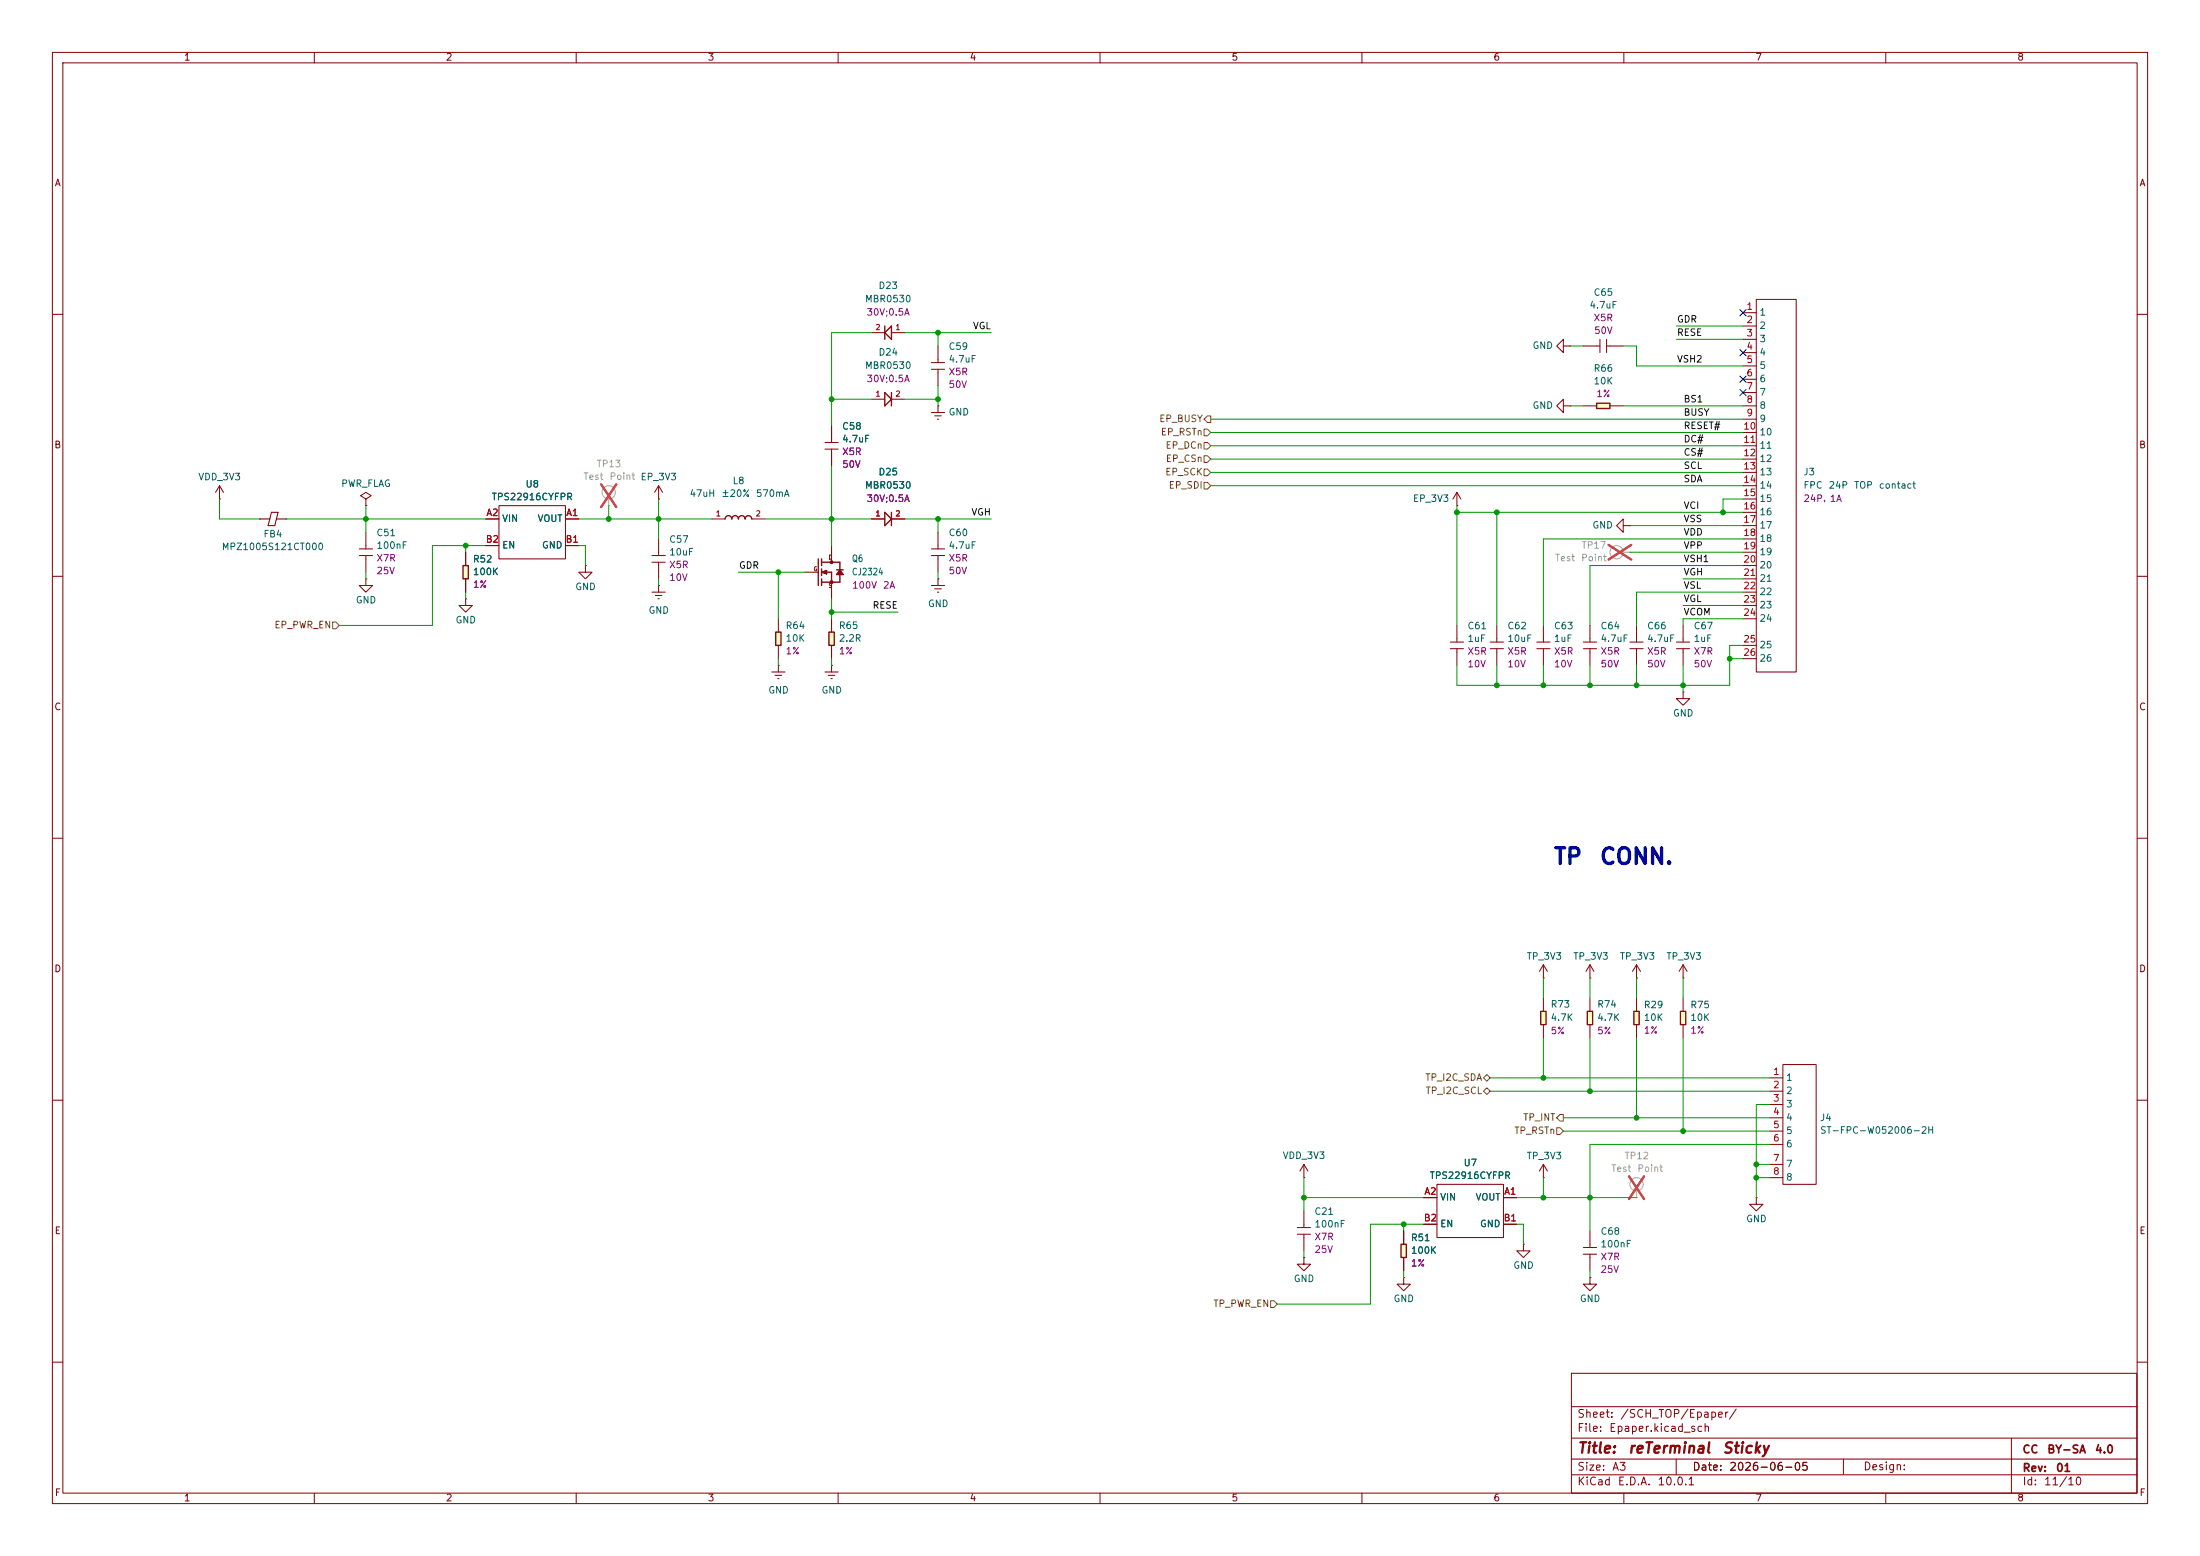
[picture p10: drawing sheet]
<svg xmlns="http://www.w3.org/2000/svg" width="420mm" height="297mm" viewBox="0 0 420 297" stroke-linecap="round" stroke-linejoin="round" font-family="sans-serif">
<g fill="none" stroke="#840000" stroke-width=".19">
<path d="M10 10h400v277h-400zM12 12h396v273h-396zM60 10v2M110 10v2M160 10v2M210 10v2M260 10v2M310 10v2M360 10v2M10 60h2M298.4 66v-1.2l-1.2 1.2 1.2 1.3v-1.3h1.3M299.7 66h.1"/>
<path d="M408 60h2M41.9 95.3h.1M41.9 92.7l-.8 1.3M41.9 92.7l.8 1.3M41.9 92.7v2.6M49.5 99.1h.1M54.6 99.1h.1M69.8 95.3l1.1-.7-1.1-.6-1 .6 1 .7v1.2M69.8 96.5h.1M10 110h2M153.7 109.2h2.5M158.7 104.1v3.2"/>
<path d="M158.7 111.1v3.2M278.1 119.4v3.2M309.9 100.3v-1.2l-1.3 1.2 1.3 1.3v-1.3h1.2M311.1 100.3h.1M312.4 119.4v3.2M408 110h2M276.9 122.6h2.5M276.9 123.8h2.5M278.1 123.8v3.2M311.1 122.6h2.6M311.1 123.8h2.6M312.4 123.8v3.2"/>
<path d="M10 160h2M408 160h2M303.5 186.7h.1M303.5 184.2l-.7 1.2M303.5 184.2l.8 1.2M303.5 184.2v2.5M312.4 186.7h.1M312.4 184.2l-.7 1.2M312.4 184.2l.8 1.2M312.4 184.2v2.5M321.3 186.7h.1M321.3 184.2l-.8 1.2"/>
<path d="M321.3 184.2l.8 1.2M321.3 184.2v2.5M10 210h2M408 210h2M290.8 237.5v1.3h1.3l-1.3 1.2-1.2-1.2h1.2M290.8 237.5h.1M303.5 243.8v1.3h1.3l-1.3 1.3-1.2-1.3h1.2M303.5 243.8h.1M10 260h2M300 262.1h107.9v22.9h-107.9zM300 278.5h108M300 274.5h108"/>
<path d="M300 268.5h108M320 278.5v3M351.9 278.5v2.9M384 274.5v4M384 278.5v6.5M408 260h2M60 285v2M110 285v2M160 285v2M210 285v2M260 285v2M300 281.5h108"/>
<path d="M310 285v2M360 285v2"/>
</g>
<path d="M49.5 99.1h2M51.8 97.8h1.3l-.6 2.5h-1.3zM52.8 99.1h1.8" fill="none" stroke="#840000" stroke-width=".2"/>
<g fill="none" stroke="#840000" stroke-width=".25">
<path d="M156.2 106.7v5.1M156.8 106.7v1.3M156.8 108.6v1.3M156.8 110.5v1.3M156.8 107.3h3.5v3.8h-3.5M157.2 109.2l.6 .3M157.2 109.2h1.5v1.9M157.4 109.1l.4 .4M157.8 108.9l-1 .3 1 .3M157.8 108.9l-.6 .3M157.8 108.9v.6M159.7 108.8h1.3"/>
<path d="M160.3 108.8l.7 .9h-1.3zM160.3 109.2l-.3 .3M160.3 109.2l-.3 .5M160.3 109.2l.4 .3M160.3 109.2l.4 .5"/>
<circle cx="158.7" cy="107.3" r=".25"/>
<circle cx="158.7" cy="111.1" r=".25"/>
</g>
<path d="M303 193h1v2.6h-1z" fill="#ffffc2"/>
<path d="M168.9 74.9l1.3 1.3-1.3 1.3zM170.2 74.9v2.6M303 193h1v2.6h-1z" fill="none" stroke="#840000" stroke-width=".25"/>
<g fill="none" stroke="#840000" stroke-width=".19">
<path d="M166.4 76.2h2.5M170.2 76.2h2.5M303.5 190.5v2.5M303.5 195.6v2.5M337.8 205.7h2.6M337.8 208.3h2.6M337.8 210.8h2.6M337.8 213.4h2.6M337.8 215.9h2.6M337.8 218.4h2.6M340.4 203.2h6.3v22.9h-6.3zM247.6 234.3h2.6"/>
<path d="M247.6 235.6h2.6M248.9 224.8h.1M248.9 222.2v2.6M248.9 231.1v3.2M248.9 235.6v3.2M248.9 222.2l-.7 1.3M248.9 222.2l.8 1.3M294.6 224.8h.1M294.6 222.2l-.7 1.3M294.6 222.2l.8 1.3M294.6 222.2v2.6M335.3 228.6v1.3h1.2l-1.2 1.2-1.3-1.2h1.3"/>
<path d="M335.3 228.6h.1M337.8 222.2h2.6M337.8 224.8h2.6M248.9 240v1.3h1.3l-1.3 1.3-1.3-1.3h1.3M248.9 240h.1"/>
</g>
<path d="M294.1 193h1v2.6h-1z" fill="#ffffc2"/>
<path d="M294.1 193h1v2.6h-1z" fill="none" stroke="#840000" stroke-width=".25"/>
<g fill="none" stroke="#840000" stroke-width=".19">
<path d="M298.4 77.5v-1.3l-1.2 1.3 1.2 1.2v-1.2h1.3M299.7 77.5h.1M302.3 66h3.1M305.4 64.8v2.5M306.7 64.8v2.5M306.7 66h3.2M294.6 190.5v2.5M294.6 195.6v2.5M271.8 228.6h2.5M271.8 233.7h2.5M274.3 226.1h12.7v10.1h-12.7zM287 228.6h2.6"/>
<path d="M287 233.7h2.6M268 243.8v1.3h1.2l-1.2 1.3-1.3-1.3h1.3M268 243.8h.1"/>
</g>
<path d="M304.8 77h2.5v1h-2.5z" fill="#ffffc2"/>
<path d="M304.8 77h2.5v1h-2.5z" fill="none" stroke="#840000" stroke-width=".25"/>
<path d="M302.3 77.5h2.5M307.3 77.5h2.6M177.8 111.8h2.5M178.4 112.4h1.3M178.9 113h.3M179.1 110.5h.1M179.1 110.5v1.3" fill="none" stroke="#840000" stroke-width=".19"/>
<path d="M267.5 237.5h1v2.5h-1z" fill="#ffffc2"/>
<path d="M267.5 237.5h1v2.5h-1z" fill="none" stroke="#840000" stroke-width=".25"/>
<g fill="none" stroke="#840000" stroke-width=".19">
<path d="M278.1 96.5h.1M278.1 94l-.7 1.3M278.1 94l.8 1.3M278.1 94v2.5M177.8 106h2.5M177.8 104.8h2.5M179.1 101.6v3.2M179.1 106v3.2M294.6 119.4v3.2M293.4 122.6h2.5M293.4 123.8h2.5M294.6 123.8v3.2"/>
<path d="M268 234.9v2.6M268 240v2.6"/>
</g>
<path d="M311.9 193h1v2.6h-1z" fill="#ffffc2"/>
<path d="M311.9 193h1v2.6h-1z" fill="none" stroke="#840000" stroke-width=".25"/>
<path d="M312.4 190.5v2.5M312.4 195.6v2.5" fill="none" stroke="#840000" stroke-width=".19"/>
<path d="M320.8 193h1v2.6h-1z" fill="#ffffc2"/>
<path d="M168.9 62.2v2.6M170.2 62.2v2.6l-1.3-1.3zM168.9 97.8l1.3 1.3-1.3 1.2zM170.2 97.8v2.5M320.8 193h1v2.6h-1z" fill="none" stroke="#840000" stroke-width=".25"/>
<g fill="none" stroke="#840000" stroke-width=".19">
<path d="M166.4 63.5h2.5M170.2 63.5h2.5M177.8 78.7h2.5M177.8 70.5h2.5M177.8 69.2h2.5M178.4 79.4h1.3M179.1 77.5h.1M179.1 66v3.2M179.1 70.5v3.2M179.1 77.5v1.2M157.5 85.7h2.5M157.5 84.5h2.5"/>
<path d="M158.7 81.3v3.2M158.7 85.7v3.2M166.4 99.1h2.5M170.2 99.1h2.5M178.9 80h.3M303.5 119.4v3.2M302.3 123.8h2.5M302.3 122.6h2.5M303.5 123.8v3.2M294.6 186.7h.1M294.6 184.2l-.7 1.2M294.6 184.2l.8 1.2"/>
<path d="M294.6 184.2v2.5M321.3 190.5v2.5M321.3 195.6v2.5"/>
</g>
<g fill="none" stroke="#a1a1a1" stroke-width=".19">
<path d="M312.4 228.6h.1M312.4 227.3v1.3"/>
<circle cx="312.4" cy="226.1" r="1.27"/>
</g>
<path d="M311 224.5l2.9 4.4M313.9 224.5l-2.9 4.4" fill="none" stroke="#e12e31" stroke-width=".46"/>
<path d="M158.2 120.7h1.1v2.5h-1.1z" fill="#ffffc2"/>
<path d="M158.2 120.7h1.1v2.5h-1.1z" fill="none" stroke="#840000" stroke-width=".25"/>
<path d="M158.7 118.1v2.6M157.5 128.3h2.5M158.1 128.9h1.3M158.6 129.5h.3M158.7 127h.1M158.7 123.2v2.5M158.7 127v1.3" fill="none" stroke="#840000" stroke-width=".19"/>
<path d="M148.1 120.7h1v2.5h-1z" fill="#ffffc2"/>
<path d="M138.4 99.1a.64 .64 0 0 1 .7-.7 .64 .64 0 0 1 .6 .7 .64 .64 0 0 1 .6-.7 .64 .64 0 0 1 .7 .7 .64 .64 0 0 1 .6-.7 .64 .64 0 0 1 .6 .7 .64 .64 0 0 1 .7-.7 .64 .64 0 0 1 .6 .7M148.1 120.7h1v2.5h-1z" fill="none" stroke="#840000" stroke-width=".25"/>
<g fill="none" stroke="#840000" stroke-width=".19">
<path d="M332.7 59.7h2.6M335.3 57.2h7.6v71.1h-7.6zM332.7 62.2h2.6M332.7 64.8h2.6M332.7 67.3h2.6M332.7 69.9h2.6M332.7 72.4h2.6M332.7 74.9h2.6M332.7 77.5h2.6M135.9 99.1h2.5M143.5 99.1h2.5M332.7 80h2.6"/>
<path d="M332.7 82.6h2.6M332.7 85.1h2.6M332.7 87.6h2.6M332.7 90.2h2.6M332.7 92.7h2.6M332.7 95.3h2.6M332.7 97.8h2.6M124.5 113h2.5M124.5 106h2.5M124.5 107.3h2.5M125.1 113.7h1.3M125.6 114.3h.3"/>
<path d="M125.7 111.8h.1M125.7 102.9v3.1M125.7 107.3v3.2M125.7 111.8v1.2M148.6 118.1v2.6M285.7 119.4v3.2M321.3 119.4v3.2M332.7 100.3h2.6M332.7 102.9h2.6M332.7 105.4h2.6M332.7 108h2.6M332.7 110.5h2.6"/>
<path d="M332.7 113h2.6M332.7 115.6h2.6M332.7 118.1h2.6M147.3 128.3h2.6M148 128.9h1.2M148.5 129.5h.2M148.6 127h.1M148.6 123.2v2.5M148.6 127v1.3M284.5 122.6h2.5M284.5 123.8h2.5M285.7 123.8v3.2"/>
<path d="M320 122.6h2.6M320 123.8h2.6M321.3 132.1v1.3h1.3l-1.3 1.2-1.3-1.2h1.3M321.3 132.1h.1M321.3 123.8v3.2M332.7 123.2h2.6M332.7 125.7h2.6M302.3 239.4h2.5M302.3 238.1h2.5M303.5 234.9v3.2M303.5 239.4v3.2"/>
</g>
<g fill="none" stroke="#a1a1a1" stroke-width=".19">
<path d="M309.9 105.4h1.2M311.1 105.4h.1"/>
<circle cx="308.6" cy="105.4" r="1.27"/>
</g>
<path d="M307.1 104l4.3 2.8M311.4 104l-4.3 2.8" fill="none" stroke="#e12e31" stroke-width=".46"/>
<path d="M88.4 108h1v2.5h-1z" fill="#ffffc2"/>
<path d="M88.4 108h1v2.5h-1z" fill="none" stroke="#840000" stroke-width=".25"/>
<g fill="none" stroke="#840000" stroke-width=".19">
<path d="M92.7 99.1h2.5M95.2 96.5h12.7v10.2h-12.7zM107.9 99.1h2.6M125.7 95.3h.1M125.7 92.7l-.7 1.3M125.7 92.7l.8 1.3M125.7 92.7v2.6M158.7 81.3v2.5M158.7 86.4v2.5M166.4 99.1h2.5M170.2 99.1h2.5M68.6 104.8h2.5"/>
<path d="M68.6 106h2.5M69.8 110.5v1.3h1.3l-1.3 1.2-1.2-1.2h1.2M69.8 110.5h.1M69.8 101.6v3.2M69.8 106v3.2M88.9 114.3v1.3h1.3l-1.3 1.2-1.3-1.2h1.3M88.9 114.3h.1M88.9 105.4v2.6M88.9 110.5v2.5M92.7 104.1h2.5M107.9 104.1h2.6M111.8 108v1.2h1.2l-1.2 1.3-1.3-1.3h1.3"/>
<path d="M111.8 108h.1M268 234.9v2.6M271.8 228.6h2.5M271.8 233.7h2.5M287 228.6h2.6M287 233.7h2.6M268 240v2.6"/>
</g>
<g fill="none" stroke="#a1a1a1" stroke-width=".19">
<path d="M116.2 96.5h.1M116.2 95.3v1.2"/>
<circle cx="116.2" cy="94" r="1.27"/>
</g>
<path d="M114.8 92.5l2.8 4.3M117.6 92.5l-2.8 4.3" fill="none" stroke="#e12e31" stroke-width=".46"/>
<path d="M230.5 79.4h.6v1.2h-.6l-.6-.6zM229.9 92.1h.6l.6 .6-.6 .6h-.6zM229.9 89.5h.6l.6 .7-.6 .6h-.6zM229.9 84.5h.6l.6 .6-.6 .6h-.6zM229.9 81.9h.6l.6 .7-.6 .6h-.6zM229.9 87h.6l.6 .6-.6 .7h-.6zM63.5 118.7h.6l.7 .7-.7 .6h-.6zM283.2 205.7l.6-.6 .7 .6-.7 .7zM283.2 208.3l.6-.7 .7 .7-.7 .6zM297.2 215.3h.6l.6 .6-.6 .6h-.6zM297.8 212.7h.6v1.3h-.6l-.6-.6zM242.6 248.3h.6l.6 .6-.6 .7h-.6z" fill="none" stroke="#725600" stroke-width=".19"/>
<g fill="none" stroke="#009600" stroke-width=".19">
<path d="M158.7 76.2h7.7M166.4 63.5h-7.7v17.8M172.7 63.5h16.5M172.7 76.2h6.4M179.1 63.5v2.5M179.1 73.7v3.8M299.7 77.5h2.6M299.7 66h2.6M309.9 66h2.5v3.9h20.3M309.9 77.5h22.8M320 62.2h12.7M320 64.8h12.7"/>
<path d="M41.9 95.3v3.8h7.6M54.6 99.1h38.1M69.8 96.5v5.1M110.5 99.1h25.4M116.2 96.5v2.6M125.7 95.3v7.6M146 99.1h20.4M158.7 88.9v15.2M172.7 99.1h16.5M179.1 99.1v2.5M231.1 90.2h101.6M231.1 92.7h101.6"/>
<path d="M231.1 80h101.6M231.1 87.6h101.6M231.1 85.1h101.6M231.1 82.6h101.6M278.1 97.8h54.6M278.1 96.5v22.9M285.7 97.8v21.6M332.7 95.3h-3.8v2.5M69.8 109.2v1.3M88.9 104.1v1.3M88.9 113v1.3M92.7 104.1h-10.2v15.3h-17.7"/>
<path d="M110.5 104.1h1.3v3.9M125.7 110.5v1.3M141 109.2h12.7M148.6 109.2v8.9M158.7 114.3v3.8M158.7 116.8h12.7M179.1 109.2v1.3M311.1 105.4h21.6M311.1 100.3h21.6M321.3 110.5h11.4M321.3 115.6h11.4M332.7 108h-29.2v11.4"/>
<path d="M332.7 118.1h-11.4v1.3M332.7 102.9h-38.1v16.5M332.7 113h-20.3v6.4M148.6 125.7v1.3M158.7 125.7v1.3M285.7 127v3.8M294.6 127v3.8M303.5 127v3.8M312.4 127v3.8M321.3 127v5.1M330.2 125.7h2.5M332.7 123.2h-2.5v7.6h-52.1v-3.8"/>
<path d="M294.6 186.7v3.8M294.6 198.1v7.6M303.5 186.7v3.8M303.5 198.1v10.2M312.4 186.7v3.8M312.4 198.1v15.3M321.3 186.7v3.8M321.3 198.1v17.8M284.5 208.3h53.3M284.5 205.7h53.3M298.4 213.4h39.4M298.4 215.9h39.4"/>
<path d="M337.8 218.4h-34.3v16.5M337.8 210.8h-2.5v17.8M248.9 228.6h22.9M248.9 224.8v6.3M248.9 238.8v1.2M268 233.7v1.2M271.8 233.7h-10.2v15.2h-17.8M289.6 228.6h22.8M289.6 233.7h1.2v3.8M294.6 224.8v3.8M335.3 224.8h2.5M335.3 222.2h2.5"/>
<path d="M268 242.6v1.2M303.5 242.6v1.2"/>
</g>
<path d="M332.1 59.1l1.2 1.2M333.3 59.1l-1.2 1.2M332.1 74.3l1.2 1.2M332.1 71.8l1.2 1.2M332.1 66.7l1.2 1.2M333.3 74.3l-1.2 1.2M333.3 71.8l-1.2 1.2M333.3 66.7l-1.2 1.2" fill="none" stroke="#000084" stroke-width=".19"/>
<g fill="#009600" stroke="#009600" stroke-width=".19">
<circle cx="328.9" cy="97.8" r=".46"/>
<circle cx="158.7" cy="99.1" r=".46"/>
<circle cx="179.1" cy="63.5" r=".46"/>
<circle cx="148.6" cy="109.2" r=".46"/>
<circle cx="158.7" cy="116.8" r=".46"/>
<circle cx="158.7" cy="76.2" r=".46"/>
<circle cx="179.1" cy="99.1" r=".46"/>
<circle cx="179.1" cy="76.2" r=".46"/>
<circle cx="335.3" cy="222.2" r=".46"/>
<circle cx="303.5" cy="228.6" r=".46"/>
<circle cx="321.3" cy="215.9" r=".46"/>
<circle cx="335.3" cy="224.8" r=".46"/>
<circle cx="303.5" cy="208.3" r=".46"/>
<circle cx="312.4" cy="213.4" r=".46"/>
<circle cx="321.3" cy="130.8" r=".46"/>
<circle cx="312.4" cy="130.8" r=".46"/>
<circle cx="330.2" cy="125.7" r=".46"/>
<circle cx="69.8" cy="99.1" r=".46"/>
<circle cx="88.9" cy="104.1" r=".46"/>
<circle cx="116.2" cy="99.1" r=".46"/>
<circle cx="125.7" cy="99.1" r=".46"/>
<circle cx="294.6" cy="228.6" r=".46"/>
<circle cx="248.9" cy="228.6" r=".46"/>
<circle cx="294.6" cy="205.7" r=".46"/>
<circle cx="268" cy="233.7" r=".46"/>
<circle cx="285.7" cy="97.8" r=".46"/>
<circle cx="278.1" cy="97.8" r=".46"/>
<circle cx="294.6" cy="130.8" r=".46"/>
<circle cx="303.5" cy="130.8" r=".46"/>
<circle cx="285.7" cy="130.8" r=".46"/>
</g>
<g font-size="3" fill="#0000c2">
<text x="296.4" y="165.7">TP</text>
<text x="305.2" y="165.7">CONN.</text>
</g>
<g font-size="2" fill="#840000">
<text x="301" y="277.9">Title:</text>
<text x="310.6" y="277.9">reTerminal</text>
<text x="328.7" y="277.9">Sticky</text>
</g>
<g font-size="1.5" fill="#840000">
<text x="301" y="273.7">File:</text>
<text x="301" y="271">Sheet:</text>
<text x="307.1" y="273.7">Epaper.kicad_sch</text>
<text x="309.2" y="271">/SCH_TOP/Epaper/</text>
<text x="301" y="281.1">Size:</text>
<text x="307.6" y="281.1">A3</text>
<text x="323" y="281.1">Date:</text>
<text x="330" y="281.1">2026-06-05</text>
<text x="355.6" y="281">Design:</text>
<text x="386" y="277.8">CC</text>
<text x="386" y="281.3">Rev:</text>
<text x="390.7" y="277.8">BY-SA</text>
<text x="392.4" y="281.3">01</text>
<text x="399.8" y="277.8">4.0</text>
<text x="301" y="283.9">KiCad</text>
<text x="308.7" y="283.9">E.D.A.</text>
<text x="316.3" y="283.9">10.0.1</text>
<text x="386" y="283.9">Id:</text>
<text x="390.1" y="283.9">11/10</text>
</g>
<g font-size="1.3" fill="#840000">
<text x="35" y="11.9">1</text>
<text x="85" y="11.9">2</text>
<text x="135" y="11.9">3</text>
<text x="185" y="11.9">4</text>
<text x="235" y="11.9">5</text>
<text x="285" y="11.9">6</text>
<text x="335" y="11.9">7</text>
<text x="385" y="11.9">8</text>
<text x="10.3" y="35.9">A</text>
<text x="408.3" y="35.9">A</text>
<text x="10.3" y="85.9">B</text>
<text x="408.2" y="85.9">B</text>
<text x="10.3" y="135.9">C</text>
<text x="408.2" y="135.9">C</text>
<text x="10.3" y="185.9">D</text>
<text x="408.2" y="185.9">D</text>
<text x="10.3" y="235.9">E</text>
<text x="408.3" y="235.9">E</text>
<text x="10.3" y="285.9">F</text>
<text x="35" y="286.9">1</text>
<text x="85" y="286.9">2</text>
<text x="135" y="286.9">3</text>
<text x="185" y="286.9">4</text>
<text x="235" y="286.9">5</text>
<text x="285" y="286.9">6</text>
<text x="335" y="286.9">7</text>
<text x="385" y="286.9">8</text>
<text x="408.3" y="285.9">F</text>
</g>
<g font-size="1.3" fill="#006464">
<text x="165" y="58">MBR0530</text>
<text x="167.6" y="55.5">D23</text>
<text x="303.3" y="59.2">4.7uF</text>
<text x="304.1" y="56.8">C65</text>
<text x="335.8" y="60.6">1</text>
<text x="335.8" y="63.1">2</text>
<text x="335.8" y="65.6">3</text>
<text x="165" y="70.7">MBR0530</text>
<text x="167.6" y="68.2">D24</text>
<text x="181" y="67.1">C59</text>
<text x="181" y="69.5">4.7uF</text>
<text x="292.5" y="66.9">GND</text>
<text x="304.1" y="71.3">R66</text>
<text x="335.8" y="68.2">4</text>
<text x="335.8" y="70.7">5</text>
<text x="304.1" y="73.7">10K</text>
<text x="335.8" y="73.3">6</text>
<text x="335.8" y="75.8">7</text>
<text x="160.7" y="82.3">C58</text>
<text x="181" y="79.6">GND</text>
<text x="292.5" y="78.3">GND</text>
<text x="335.8" y="78.3">8</text>
<text x="335.8" y="80.9">9</text>
<text x="335.8" y="83.4">10</text>
<text x="160.7" y="84.7">4.7uF</text>
<text x="335.8" y="86">11</text>
<text x="335.8" y="88.5">12</text>
<text x="37.8" y="92">VDD_3V3</text>
<text x="65" y="93.3">PWR_FLAG</text>
<text x="93.8" y="95.8">TPS22916CYFPR</text>
<text x="100.2" y="93.4">U8</text>
<text x="131.5" y="95.1">47uH</text>
<text x="137.6" y="95.1">±20%</text>
<text x="139.7" y="92.7">L8</text>
<text x="144.2" y="95.1">570mA</text>
<text x="165" y="93.6">MBR0530</text>
<text x="167.6" y="91">D25</text>
<text x="335.8" y="91">13</text>
<text x="335.8" y="93.6">14</text>
<text x="344.2" y="91">J3</text>
<text x="344.2" y="93.6">FPC</text>
<text x="349" y="93.6">24P</text>
<text x="353.8" y="93.6">TOP</text>
<text x="358.6" y="93.6">contact</text>
<text x="95.8" y="99.9">VIN</text>
<text x="102.5" y="99.9">VOUT</text>
<text x="269.6" y="96.1">EP_3V3</text>
<text x="303.9" y="101.2">GND</text>
<text x="335.8" y="96.1">15</text>
<text x="335.8" y="98.7">16</text>
<text x="335.8" y="101.2">17</text>
<text x="42.2" y="105.3">MPZ1005S121CT000</text>
<text x="50.2" y="102.9">FB4</text>
<text x="71.8" y="102.6">C51</text>
<text x="71.8" y="105.1">100nF</text>
<text x="90.2" y="107.7">R52</text>
<text x="95.8" y="105">EN</text>
<text x="103.4" y="105">GND</text>
<text x="127.6" y="103.9">C57</text>
<text x="127.6" y="106.3">10uF</text>
<text x="162.5" y="107.6">Q6</text>
<text x="181" y="102.6">C60</text>
<text x="181" y="105.1">4.7uF</text>
<text x="335.8" y="103.7">18</text>
<text x="335.8" y="106.3">19</text>
<text x="90.2" y="110.1">100K</text>
<text x="109.7" y="112.9">GND</text>
<text x="162.5" y="110.1">CJ2324</text>
<text x="335.8" y="108.8">20</text>
<text x="335.8" y="111.4">21</text>
<text x="335.8" y="113.9">22</text>
<text x="67.8" y="115.5">GND</text>
<text x="86.9" y="119.3">GND</text>
<text x="123.7" y="117.4">GND</text>
<text x="177" y="116.2">GND</text>
<text x="335.8" y="116.4">23</text>
<text x="335.8" y="119">24</text>
<text x="149.9" y="120.4">R64</text>
<text x="149.9" y="122.8">10K</text>
<text x="160" y="120.4">R65</text>
<text x="160" y="122.8">2.2R</text>
<text x="280" y="122.8">1uF</text>
<text x="280" y="120.4">C61</text>
<text x="287.7" y="120.4">C62</text>
<text x="287.7" y="122.8">10uF</text>
<text x="296.6" y="122.8">1uF</text>
<text x="296.6" y="120.4">C63</text>
<text x="305.4" y="120.4">C64</text>
<text x="305.4" y="122.8">4.7uF</text>
<text x="314.3" y="120.4">C66</text>
<text x="314.3" y="122.8">4.7uF</text>
<text x="323.2" y="122.8">1uF</text>
<text x="323.2" y="120.4">C67</text>
<text x="335.8" y="124.1">25</text>
<text x="335.8" y="126.6">26</text>
<text x="146.6" y="132.7">GND</text>
<text x="156.7" y="132.7">GND</text>
<text x="319.3" y="137.1">GND</text>
<text x="291.3" y="183.5">TP_3V3</text>
<text x="300.2" y="183.5">TP_3V3</text>
<text x="309.1" y="183.5">TP_3V3</text>
<text x="318" y="183.5">TP_3V3</text>
<text x="295.9" y="192.6">R73</text>
<text x="295.9" y="195.2">4.7K</text>
<text x="304.8" y="192.6">R74</text>
<text x="304.8" y="195.2">4.7K</text>
<text x="313.7" y="192.7">R29</text>
<text x="313.7" y="195.2">10K</text>
<text x="322.6" y="192.7">R75</text>
<text x="322.6" y="195.2">10K</text>
<text x="340.9" y="206.6">1</text>
<text x="340.9" y="209.1">2</text>
<text x="340.9" y="211.7">3</text>
<text x="340.9" y="214.2">4</text>
<text x="347.4" y="214.3">J4</text>
<text x="244.8" y="221.5">VDD_3V3</text>
<text x="291.3" y="221.6">TP_3V3</text>
<text x="340.9" y="216.8">5</text>
<text x="340.9" y="219.3">6</text>
<text x="347.4" y="216.7">ST-FPC-W052006-2H</text>
<text x="272.8" y="225.3">TPS22916CYFPR</text>
<text x="279.3" y="222.9">U7</text>
<text x="340.9" y="223.1">7</text>
<text x="340.9" y="225.7">8</text>
<text x="250.8" y="232.2">C21</text>
<text x="274.8" y="229.5">VIN</text>
<text x="281.6" y="229.5">VOUT</text>
<text x="333.2" y="233.6">GND</text>
<text x="250.8" y="234.6">100nF</text>
<text x="269.2" y="237.2">R51</text>
<text x="269.2" y="239.6">100K</text>
<text x="274.8" y="234.5">EN</text>
<text x="282.4" y="234.5">GND</text>
<text x="305.4" y="238.4">100nF</text>
<text x="305.4" y="236">C68</text>
<text x="246.9" y="245">GND</text>
<text x="288.8" y="242.5">GND</text>
<text x="265.9" y="248.8">GND</text>
<text x="301.5" y="248.8">GND</text>
</g>
<g font-size="1.3" fill="#a90000">
<text x="333.3" y="59.4">1</text>
<text x="333.3" y="62">2</text>
<text x="333.3" y="64.5">3</text>
<text x="333.3" y="67.1">4</text>
<text x="333.3" y="69.6">5</text>
<text x="333.3" y="72.1">6</text>
<text x="333.3" y="74.7">7</text>
<text x="333.3" y="77.2">8</text>
<text x="332.7" y="82.3">10</text>
<text x="333.3" y="79.8">9</text>
<text x="332.7" y="84.8">11</text>
<text x="332.7" y="87.4">12</text>
<text x="332.7" y="89.9">13</text>
<text x="332.7" y="92.5">14</text>
<text x="332.7" y="95">15</text>
<text x="92.7" y="98.8">A2</text>
<text x="108" y="98.8">A1</text>
<text x="332.7" y="97.5">16</text>
<text x="332.7" y="100.1">17</text>
<text x="92.6" y="103.9">B2</text>
<text x="107.9" y="103.9">B1</text>
<text x="332.7" y="102.6">18</text>
<text x="332.7" y="105.2">19</text>
<text x="332.7" y="107.7">20</text>
<text x="332.7" y="110.2">21</text>
<text x="332.7" y="112.8">22</text>
<text x="332.7" y="115.3">23</text>
<text x="332.7" y="117.9">24</text>
<text x="332.7" y="122.9">25</text>
<text x="332.7" y="125.5">26</text>
<text x="338.4" y="205.5">1</text>
<text x="338.4" y="208">2</text>
<text x="338.4" y="210.6">3</text>
<text x="338.4" y="213.1">4</text>
<text x="338.4" y="215.6">5</text>
<text x="338.4" y="218.2">6</text>
<text x="338.4" y="222">7</text>
<text x="338.4" y="224.5">8</text>
<text x="271.7" y="233.4">B2</text>
<text x="271.8" y="228.3">A2</text>
<text x="286.9" y="233.4">B1</text>
<text x="287" y="228.3">A1</text>
</g>
<g font-size="1.3" fill="#840084">
<text x="165.3" y="60.6">30V;0.5A</text>
<text x="304.1" y="61.6">X5R</text>
<text x="304.2" y="64">50V</text>
<text x="181" y="71.9">X5R</text>
<text x="165.3" y="73.3">30V;0.5A</text>
<text x="181" y="74.3">50V</text>
<text x="304.6" y="76.1">1%</text>
<text x="160.7" y="87.2">X5R</text>
<text x="160.7" y="89.6">50V</text>
<text x="165.3" y="96.1">30V;0.5A</text>
<text x="344.2" y="96.1">24P，1A</text>
<text x="71.8" y="107.5">X7R</text>
<text x="181" y="107.5">X5R</text>
<text x="71.8" y="109.9">25V</text>
<text x="90.2" y="112.5">1%</text>
<text x="127.6" y="108.8">X5R</text>
<text x="127.6" y="111.2">10V</text>
<text x="162.6" y="112.7">100V</text>
<text x="168.5" y="112.7">2A</text>
<text x="181" y="109.9">50V</text>
<text x="149.9" y="125.2">1%</text>
<text x="160" y="125.2">1%</text>
<text x="280" y="125.3">X5R</text>
<text x="287.7" y="125.3">X5R</text>
<text x="296.6" y="125.3">X5R</text>
<text x="305.4" y="125.3">X5R</text>
<text x="314.3" y="125.3">X5R</text>
<text x="323.2" y="125.3">X7R</text>
<text x="280" y="127.7">10V</text>
<text x="287.7" y="127.7">10V</text>
<text x="296.6" y="127.7">10V</text>
<text x="305.4" y="127.7">50V</text>
<text x="314.3" y="127.7">50V</text>
<text x="323.2" y="127.7">50V</text>
<text x="295.9" y="197.7">5%</text>
<text x="304.8" y="197.7">5%</text>
<text x="313.7" y="197.6">1%</text>
<text x="322.6" y="197.6">1%</text>
<text x="250.8" y="237">X7R</text>
<text x="250.8" y="239.4">25V</text>
<text x="269.2" y="242">1%</text>
<text x="305.4" y="240.8">X7R</text>
<text x="305.4" y="243.3">25V</text>
</g>
<g font-size="1.3" fill="#0f0f0f">
<text x="185.6" y="63.2">VGL</text>
<text x="320" y="64.4">RESE</text>
<text x="320" y="61.9">GDR</text>
<text x="320" y="69.5">VSH2</text>
<text x="321.3" y="77.1">BS1</text>
<text x="321.3" y="82.2">RESET#</text>
<text x="321.3" y="79.7">BUSY</text>
<text x="321.3" y="89.8">SCL</text>
<text x="321.3" y="84.7">DC#</text>
<text x="321.3" y="87.3">CS#</text>
<text x="321.3" y="92.4">SDA</text>
<text x="185.3" y="98.7">VGH</text>
<text x="321.3" y="97.4">VCI</text>
<text x="321.3" y="100">VSS</text>
<text x="321.3" y="102.5">VDD</text>
<text x="321.3" y="107.6">VSH1</text>
<text x="321.3" y="105.1">VPP</text>
<text x="141" y="108.9">GDR</text>
<text x="321.3" y="112.7">VSL</text>
<text x="321.3" y="110.1">VGH</text>
<text x="166.5" y="116.5">RESE</text>
<text x="321.3" y="117.8">VCOM</text>
<text x="321.3" y="115.2">VGL</text>
</g>
<g font-size="1.3" fill="#725600">
<text x="221.2" y="80.9">EP_BUSY</text>
<text x="221.5" y="83.4">EP_RSTn</text>
<text x="222.4" y="86">EP_DCn</text>
<text x="222.5" y="88.5">EP_CSn</text>
<text x="222.3" y="91">EP_SCK</text>
<text x="223" y="93.6">EP_SDI</text>
<text x="52.3" y="120.2">EP_PWR_EN</text>
<text x="272" y="206.6">TP_I2C_SDA</text>
<text x="272.1" y="209.1">TP_I2C_SCL</text>
<text x="290.7" y="214.2">TP_INT</text>
<text x="289" y="216.8">TP_RSTn</text>
<text x="231.5" y="249.8">TP_PWR_EN</text>
</g>
<g font-size="1.3" fill="#989898">
<text x="113.8" y="89.5">TP13</text>
<text x="111.3" y="91.9">Test</text>
<text x="116.2" y="91.9">Point EP_3V3</text>
<text x="296.7" y="107.4">Test</text>
<text x="301.7" y="107.4">Point</text>
<text x="301.8" y="105">TP17</text>
<text x="310" y="221.6">TP12</text>
<text x="307.5" y="224">Test</text>
<text x="312.5" y="224">Point</text>
</g>
<g font-size="1" fill="#a90000">
<text x="167" y="63.2">2</text>
<text x="170.8" y="63.2">1</text>
<text x="167" y="75.9">1</text>
<text x="170.8" y="75.9">2</text>
<text x="136.5" y="98.8">1</text>
<text x="144.2" y="98.8">2</text>
<text x="167" y="98.8">1</text>
<text x="170.8" y="98.8">2</text>
</g>
<g font-size=".8" fill="#840000">
<text x="158.1" y="107">D</text>
<text x="155.3" y="109.2">G</text>
<text x="158.1" y="112.4">S</text>
</g>
</svg>
